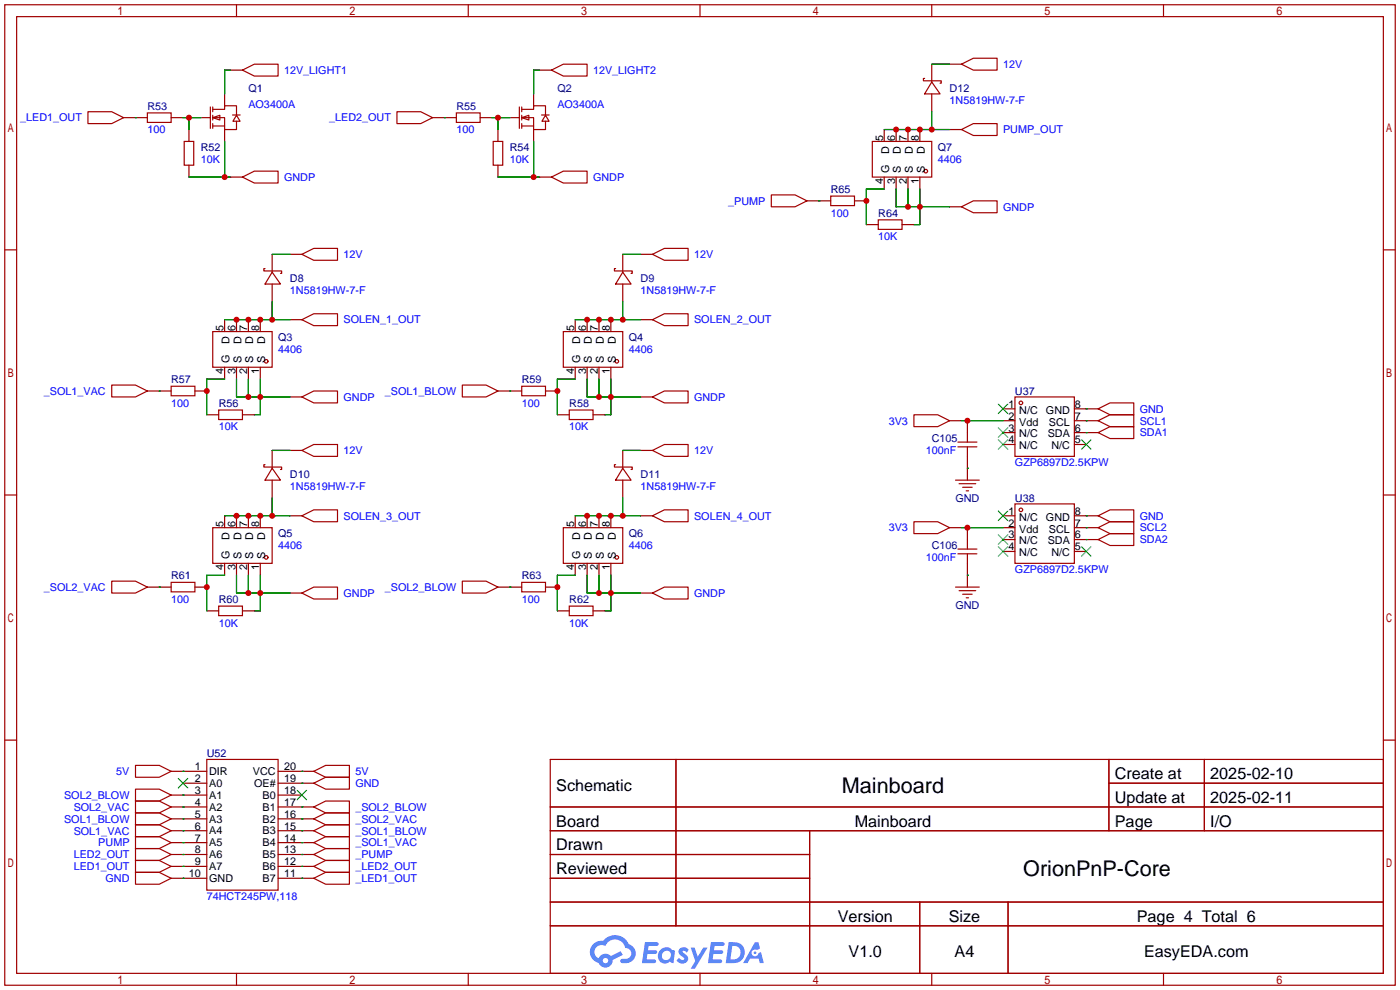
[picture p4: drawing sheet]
<svg xmlns="http://www.w3.org/2000/svg" width="299mm" height="212mm" viewBox="0 0 299 212" stroke-linecap="round" stroke-linejoin="round" font-family="sans-serif">
<g fill="none" stroke="#a10000" stroke-width=".25">
<path d="M1 1h297.2v209.6h-297.2zM3.6 3.6h292.1v204.4h-292.1zM50.5 1v2.6M100.1 1v2.6M149.6 1v2.6M199.1 1v2.6M248.7 1v2.6M1 53.4h2.6M295.7 53.4h2.5M1 105.8h2.6M295.7 105.8h2.5M1 158.2h2.6"/>
<path d="M295.7 158.2h2.5M117.6 162.3h178.1v45.7h-178.1zM117.6 172.5h178.1M117.6 177.5h178.1M144.5 162.3v35.6M173 177.5v30.5M237 162.3v15.2M237 167.4h58.7M257.4 162.3v15.2M117.6 182.6h55.4M117.6 192.8h178.1M117.6 187.7h55.4"/>
<path d="M117.6 197.9h178.1M196.6 192.8v15.2M215.4 192.8v15.2M50.5 208v2.6M100.1 208v2.6M149.6 208v2.6M199.1 208v2.6M248.7 208v2.6"/>
</g>
<g fill="#5487ff">
<path d="M145.3 202.7a1.3 1.3 0 0 1 1.9 .3l-.4 .6a.54 .54 0 0 0-.9-.2l.1 .2a1.34 1.34 0 0 1 .9 1.8 1.47 1.47 0 0 1-2.3-.1l.5-.6 .8 .5a.31 .31 0 0 0 .4-.3 .31 .31 0 0 0-.3-.4 1.12 1.12 0 0 1-.7-1.8z"/>
<path d="M147.6 202.5h.9l.6 2 1.2-2h.9l-2.7 4.6h-.9l1-1.7z"/>
<path d="M137.8 201.4h1.7a1.31 1.31 0 0 1 1.2 .2 .4 .4 0 0 1-.3 .5l-1.8 .1-.1 .9h1.6a.4 .4 0 0 1 .4 .4 .4 .4 0 0 1-.5 .4h-1.6l-.2 1.2h1.4a.46 .46 0 0 1 .5 0 .46 .46 0 0 1 .1 .5l-.4 .2h-2.6z"/>
<path d="M151.9 201.4h1.7a1.32 1.32 0 0 1 1.2 .2 .39 .39 0 0 1-.3 .5l-1.8 .1-.1 .9h1.6a.4 .4 0 0 1 .4 .4 .4 .4 0 0 1-.4 .4h-1.7l-.2 1.2h1.4a.46 .46 0 0 1 .5 0 .46 .46 0 0 1 .1 .5l-.4 .2h-2.6z"/>
<path d="M161.3 201.4h.8l.3 1.3-.6 .4a.75 .75 0 0 0-1.1 .3 .75 .75 0 0 0 .5 1 .75 .75 0 0 0 .9-.7l.5-.2 .6 2.3h-.8l-.3-.9h-1.8l-.5 .9h-1z"/>
<path d="M155.7 201.4l-.6 4.4h1.5a2.27 2.27 0 0 0 2.6-2.2 2.27 2.27 0 0 0-2.7-2.2zM156.5 202.1a1.5 1.5 0 0 1 1.8 1.6 1.5 1.5 0 0 1-1.9 1.4h-.3z"/>
<path d="M141.2 203a1.6 1.6 0 0 0-.3 2.3 1.6 1.6 0 0 0 2.3 .2l.7 .3 .3-2.4-.1-.3-.5-.1a1.58 1.58 0 0 0-2.4 0zM141.8 203.5a.98 .98 0 0 1 1.6 .4 .98 .98 0 0 1-1.1 1.3 .94 .94 0 0 1-.9-.7 .94 .94 0 0 1 .4-1z"/>
<path d="M126.8 201.8a2.37 2.37 0 0 0 1.1 4 1.54 1.54 0 0 0 1.8 1 1.54 1.54 0 0 0 1.2-1.6l2.2-1.1-.5-.8-2 1a1.57 1.57 0 0 0-2.7 .5 1.5 1.5 0 0 1-.7-2.1 1.5 1.5 0 0 1 2.2-.5 2.23 2.23 0 0 1 2.3-1.4 2.23 2.23 0 0 1 2 1.8 1.16 1.16 0 0 1 1.2 1.1 1.16 1.16 0 0 1-1.1 1.2h-.7a.47 .47 0 0 0-.5 .4 .47 .47 0 0 0 .4 .5 2.17 2.17 0 0 0 2.5-.9 2.17 2.17 0 0 0-.3-2.7l-.8-.4a3.2 3.2 0 0 0-5.5-.7l-1.1 .1zM128.8 205.3a.6 .6 0 0 1 1.2 0 .6 .6 0 0 1-1.2 0z"/>
<circle cx="161.4" cy="203.6" r=".28"/>
</g>
<g fill="none" stroke="#a10000" stroke-width=".25">
<path d="M51.8 15l2.6-1.3h5v2.6h-5zM117.9 15l2.5-1.3h5.1v2.6h-5.1zM197.6 16.8h-.2v.5h3.8v.5h-.3M199.1 17.5l1.8 2.6h-3.3zM205.5 13.7l2.5-1.3h5.1v2.6h-5.1zM18.8 23.9h5.1l2.5 1.2-2.5 1.3h-5.1zM31.5 24.1h5.1v2.1h-5.1zM39.4 30.2h2v5.1h-2zM45 22.9v4.5M45.5 25.1h2.5v2.6h2.5v-1.8M45.5 23.4h2.5v-.8h2.5v2M45.5 25.1l1.5-.5v1.1z"/>
<path d="M45.5 22.9v1M45.5 24.6v1.1M45.5 26.4v1M45.5 26.9h2.5M49.7 24.6h1.6M50.5 24.6l.8 1.3h-1.5zM51.8 37.8l2.6-1.2h5v2.5h-5zM84.8 23.9h5.1l2.6 1.2-2.6 1.3h-5.1zM97.5 24.1h5.1v2.1h-5.1zM105.4 30.2h2v5.1h-2zM111 22.9v4.5M111.5 25.1h2.5v2.6h2.6v-1.8"/>
<path d="M111.5 23.4h2.5v-.8h2.6v2M111.5 25.1l1.5-.5v1.1zM111.5 26.9h2.5M111.5 22.9v1M111.5 24.6v1.1M111.5 26.4v1M115.7 24.6h1.7M116.6 24.6l.7 1.3h-1.5zM117.9 37.8l2.5-1.2h5.1v2.5h-5.1zM186.4 30.2h12.7v7.6h-12.7zM205.5 27.7l2.5-1.3h5.1v2.6h-5.1zM56.6 57.4h-.2v.5h3.8v.5h-.3"/>
<path d="M58.2 58.2l1.7 2.5h-3.3zM64.5 54.4l2.6-1.3h5v2.5h-5zM131.6 57.4h-.3v.5h3.8v.5h-.2M133.1 58.2l1.8 2.5h-3.3zM139.4 54.4l2.6-1.3h5.1v2.5h-5.1zM164.8 41.7h5.1l2.6 1.2-2.6 1.3h-5.1zM177.5 41.9h5.1v2h-5.1zM187.7 47h5.1v2h-5.1zM205.5 44.2l2.5-1.3h5.1v2.6h-5.1zM45.5 70.9h12.7v7.6h-12.7zM64.5 68.3l2.6-1.2h5v2.5h-5zM120.4 70.9h12.7v7.6h-12.7z"/>
<path d="M139.4 68.3l2.6-1.2h5.1v2.5h-5.1zM23.9 82.3h5.1l2.5 1.3-2.5 1.2h-5.1zM36.6 82.5h5.1v2.1h-5.1zM46.7 87.6h5.1v2.1h-5.1zM56.6 99.3h-.2v.5h3.8v.5h-.3M64.5 84.8l2.6-1.2h5v2.5h-5zM64.5 96.3l2.6-1.3h5v2.5h-5zM98.8 82.3h5.1l2.5 1.3-2.5 1.2h-5.1zM111.5 82.5h5.1v2.1h-5.1zM121.7 87.6h5v2.1h-5zM131.6 99.3h-.3v.5h3.8v.5h-.2M139.4 84.8l2.6-1.2h5.1v2.5h-5.1z"/>
<path d="M139.4 96.3l2.6-1.3h5.1v2.5h-5.1zM195.3 88.6h5.1l2.5 1.3-2.5 1.3h-5.1zM204.7 94.5h4.1M204.7 95.5h4.1M206.8 92.5v2M206.8 95.5v2M216.9 84.8h12.7v12.7h-12.7zM234.7 89.9l2.5-1.3h5.1v2.6h-5.1zM234.7 92.5l2.5-1.3h5.1v2.5h-5.1zM234.7 87.4l2.5-1.3h5.1v2.5h-5.1zM45.5 112.8h12.7v7.6h-12.7zM58.2 100.1l1.7 2.5h-3.3z"/>
<path d="M64.5 110.2l2.6-1.2h5v2.5h-5zM120.4 112.8h12.7v7.6h-12.7zM133.1 100.1l1.8 2.5h-3.3zM139.4 110.2l2.6-1.2h5.1v2.5h-5.1zM195.3 111.5h5.1l2.5 1.3-2.5 1.2h-5.1zM204.2 102.6h5.1M204.7 117.3h4.1M204.7 118.4h4.1M205 103.4h3.5M205.7 104.1h2.1M206.5 104.9h.5M206.8 115.3v2"/>
<path d="M206.8 118.4v2M216.9 107.7h12.7v12.7h-12.7zM234.7 112.8l2.5-1.3h5.1v2.5h-5.1zM234.7 115.3l2.5-1.3h5.1v2.6h-5.1zM234.7 110.2l2.5-1.2h5.1v2.5h-5.1zM23.9 124.2h5.1l2.5 1.3-2.5 1.2h-5.1zM36.6 124.5h5.1v2h-5.1zM46.7 129.5h5.1v2.1h-5.1zM64.5 126.7l2.6-1.2h5v2.5h-5zM98.8 124.2h5.1l2.5 1.3-2.5 1.2h-5.1zM111.5 124.5h5.1v2h-5.1zM121.7 129.5h5v2.1h-5z"/>
<path d="M139.4 126.7l2.6-1.2h5.1v2.5h-5.1zM204.2 125.5h5.1M205 126.2h3.5M205.7 127h2.1M206.5 127.8h.5M29 163.6h5l2.6 1.2-2.6 1.3h-5zM29 171.2h5l2.6 1.3-2.6 1.2h-5zM29 176.3h5l2.6 1.2-2.6 1.3h-5zM29 173.7h5l2.6 1.3-2.6 1.3h-5zM29 168.7h5l2.6 1.2-2.6 1.3h-5zM29 178.8h5l2.6 1.3-2.6 1.3h-5zM44.2 162.3h15.2v27.9h-15.2z"/>
<path d="M67.1 164.8l2.5-1.2h5.1v2.5h-5.1zM67.1 167.4l2.5-1.3h5.1v2.6h-5.1zM67.1 175l2.5-1.3h5.1v2.6h-5.1zM67.1 177.5l2.5-1.2h5.1v2.5h-5.1zM67.1 172.5l2.5-1.3h5.1v2.5h-5.1zM29 186.4h5l2.6 1.3-2.6 1.3h-5zM29 181.4h5l2.6 1.2-2.6 1.3h-5zM29 183.9h5l2.6 1.3-2.6 1.2h-5zM67.1 180.1l2.5-1.3h5.1v2.6h-5.1zM67.1 182.6l2.5-1.2h5.1v2.5h-5.1zM67.1 187.7l2.5-1.3h5.1v2.6h-5.1zM67.1 185.2l2.5-1.3h5.1v2.5h-5.1z"/>
<circle cx="197.9" cy="36.6" r=".38"/>
<circle cx="56.9" cy="77.2" r=".38"/>
<circle cx="131.8" cy="77.2" r=".38"/>
<circle cx="218.2" cy="86.1" r=".38"/>
<circle cx="56.9" cy="119.1" r=".38"/>
<circle cx="131.8" cy="119.1" r=".38"/>
<circle cx="218.2" cy="109" r=".38"/>
</g>
<g fill="none" stroke="#870000" stroke-width=".25">
<path d="M49.3 15h2.5M115.3 15h2.6M199.1 13.7v3.8M202.9 13.7h2.6M26.4 25.1h5.1M36.6 25.1h2.5M40.4 27.7v2.5M40.4 35.3v2.5M42.9 25.1h2.1M48 20.1v2.5M48 27.7v2.5M49.3 37.8h2.5"/>
<path d="M92.5 25.1h5M102.6 25.1h2.6M106.4 27.7v2.5M106.4 35.3v2.5M109 25.1h2M114 20.1v2.5M114 27.7v2.5M115.3 37.8h2.6M189 27.7v2.5M189 37.8v2.6M191.5 27.7v2.5M191.5 37.8v2.6"/>
<path d="M194.1 27.7v2.5M194.1 37.8v2.6M196.6 27.7v2.5M196.6 37.8v2.6M199.1 20.1v3.8M202.9 27.7h2.6M58.2 54.4v3.8M62 54.4h2.5M133.1 54.4v3.8M136.9 54.4h2.5M172.5 42.9h5M182.6 42.9h2.6"/>
<path d="M185.2 48h2.5M192.8 48h2.5M202.9 44.2h2.6M48 68.3v2.6M48 78.5v2.5M50.5 68.3v2.6M50.5 78.5v2.5M53.1 68.3v2.6M53.1 78.5v2.5M55.6 68.3v2.6M55.6 78.5v2.5M58.2 60.7v3.8"/>
<path d="M62 68.3h2.5M122.9 68.3v2.6M122.9 78.5v2.5M125.5 68.3v2.6M125.5 78.5v2.5M128 68.3v2.6M128 78.5v2.5M130.6 68.3v2.6M130.6 78.5v2.5M133.1 60.7v3.8M136.9 68.3h2.5M31.5 83.6h5.1"/>
<path d="M41.7 83.6h2.5M44.2 88.6h2.5M51.8 88.6h2.6M58.2 96.3v3.8M62 84.8h2.5M62 96.3h2.5M106.4 83.6h5.1M116.6 83.6h2.5M119.1 88.6h2.6M126.7 88.6h2.6M133.1 96.3v3.8M136.9 84.8h2.5"/>
<path d="M136.9 96.3h2.5M202.9 89.9h2.6M206.8 89.9v2.6M206.8 97.5v5.1M214.4 87.4h2.5M214.4 89.9h2.5M214.4 92.5h2.5M214.4 95h2.5M229.6 87.4h5.1M229.6 89.9h5.1M229.6 92.5h5.1M229.6 95h2.6"/>
<path d="M48 110.2v2.6M50.5 110.2v2.6M53.1 110.2v2.6M55.6 110.2v2.6M58.2 102.6v3.8M62 110.2h2.5M122.9 110.2v2.6M125.5 110.2v2.6M128 110.2v2.6M130.6 110.2v2.6M133.1 102.6v3.8M136.9 110.2h2.5"/>
<path d="M202.9 112.8h2.6M206.8 112.8v2.5M214.4 110.2h2.5M214.4 112.8h2.5M214.4 115.3h2.5M214.4 117.9h2.5M229.6 110.2h5.1M229.6 112.8h5.1M229.6 115.3h5.1M229.6 117.9h2.6M31.5 125.5h5.1M41.7 125.5h2.5"/>
<path d="M44.2 130.6h2.5M48 120.4v2.5M50.5 120.4v2.5M51.8 130.6h2.6M53.1 120.4v2.5M55.6 120.4v2.5M62 126.7h2.5M106.4 125.5h5.1M116.6 125.5h2.5M119.1 130.6h2.6M122.9 120.4v2.5M125.5 120.4v2.5"/>
<path d="M126.7 130.6h2.6M128 120.4v2.5M130.6 120.4v2.5M136.9 126.7h2.5M206.8 120.4v5.1M36.6 164.8h7.6M36.6 169.9h7.6M36.6 172.5h7.6M36.6 175h7.6M36.6 177.5h7.6M39.1 167.4h5.1M59.4 164.8h7.7"/>
<path d="M59.4 167.4h7.7M59.4 169.9h5.1M59.4 172.5h7.7M59.4 175h7.7M59.4 177.5h7.7M36.6 180.1h7.6M36.6 182.6h7.6M36.6 185.2h7.6M36.6 187.7h7.6M59.4 180.1h7.7M59.4 182.6h7.7M59.4 185.2h7.7"/>
<path d="M59.4 187.7h7.7"/>
</g>
<g fill="none" stroke="#008700" stroke-width=".25">
<path d="M49.3 15h-1.3v5.1M115.3 15h-1.3v5.1M199.1 13.7h3.8M29 25.1h.1M39.1 25.1h3.8M40.4 25.1v2.6M40.4 37.8h8.9M48 30.2v7.6M95 25.1h.1M105.2 25.1h3.8M106.4 37.8h8.9M106.4 25.1v2.6"/>
<path d="M114 30.2v7.6M189 27.7h13.9M199.1 23.9v3.8M58.2 54.4h3.8M133.1 54.4h3.8M175 42.9h.1M189 40.4h-3.8v7.6M191.5 40.4v3.8h11.4M194.1 40.4v3.8M196.6 40.4v7.6h-1.3M48 68.3h14M58.2 64.5v3.8"/>
<path d="M122.9 68.3h14M133.1 64.5v3.8M34 83.6h.1M48 81h-3.8v7.6M50.5 81v3.8h11.5M53.1 81v3.8M55.6 81v7.6h-1.2M58.2 96.3h3.8M109 83.6h.1M122.9 81h-3.8v7.6M125.5 81v3.8h11.4M128 81v3.8"/>
<path d="M130.6 81v7.6h-1.3M133.1 96.3h3.8M205.5 89.9h8.9M232.2 89.9h.1M232.2 92.5h.1M232.2 87.4h.1M48 110.2h14M58.2 106.4v3.8M122.9 110.2h14M133.1 106.4v3.8M205.5 112.8h8.9M206.8 100.1h.1"/>
<path d="M232.2 115.3h.1M232.2 112.8h.1M232.2 110.2h.1M34 125.5h.1M48 122.9h-3.8v7.7M50.5 122.9v3.8h11.5M53.1 122.9v3.8M55.6 122.9v7.7h-1.2M109 125.5h.1M122.9 122.9h-3.8v7.7M125.5 122.9v3.8h11.4M128 122.9v3.8"/>
<path d="M130.6 122.9v7.7h-1.3M206.8 122.9h.1M39.1 164.8h.1M39.1 169.9h.1M39.1 172.5h.1M39.1 175h.1M39.1 177.5h.1M64.5 164.8h.1M64.5 167.4h.1M64.5 177.5h.1M64.5 175h.1M64.5 172.5h.1"/>
<path d="M39.1 187.7h.1M39.1 185.2h.1M39.1 182.6h.1M39.1 180.1h.1M64.5 187.7h.1M64.5 185.2h.1M64.5 182.6h.1M64.5 180.1h.1"/>
</g>
<g fill="none" stroke="#3c3" stroke-width=".25">
<path d="M213.4 86.4l2 2M213.4 91.4l2 2.1M213.4 94l2 2M215.4 86.4l-2 2M215.4 91.4l-2 2.1M215.4 94l-2 2M231.1 94l2.1 2M233.2 94l-2.1 2M213.4 109.2l2 2.1M213.4 114.3l2 2M213.4 116.8l2 2.1M215.4 109.2l-2 2.1"/>
<path d="M215.4 114.3l-2 2M215.4 116.8l-2 2.1M231.1 116.8l2.1 2.1M233.2 116.8l-2.1 2.1M38.1 166.4l2 2M40.1 166.4l-2 2M63.5 168.9l2 2M65.5 168.9l-2 2"/>
</g>
<g fill="#c00">
<circle cx="40.4" cy="25.1" r=".63"/>
<circle cx="48" cy="37.8" r=".63"/>
<circle cx="106.4" cy="25.1" r=".63"/>
<circle cx="114" cy="37.8" r=".63"/>
<circle cx="50.5" cy="68.3" r=".63"/>
<circle cx="53.1" cy="68.3" r=".63"/>
<circle cx="55.6" cy="68.3" r=".63"/>
<circle cx="58.2" cy="68.3" r=".63"/>
<circle cx="55.6" cy="84.8" r=".63"/>
<circle cx="53.1" cy="84.8" r=".63"/>
<circle cx="44.2" cy="83.6" r=".63"/>
<circle cx="125.5" cy="68.3" r=".63"/>
<circle cx="128" cy="68.3" r=".63"/>
<circle cx="130.6" cy="68.3" r=".63"/>
<circle cx="133.1" cy="68.3" r=".63"/>
<circle cx="130.6" cy="84.8" r=".63"/>
<circle cx="128" cy="84.8" r=".63"/>
<circle cx="119.1" cy="83.6" r=".63"/>
<circle cx="50.5" cy="110.2" r=".63"/>
<circle cx="53.1" cy="110.2" r=".63"/>
<circle cx="55.6" cy="110.2" r=".63"/>
<circle cx="58.2" cy="110.2" r=".63"/>
<circle cx="55.6" cy="126.7" r=".63"/>
<circle cx="53.1" cy="126.7" r=".63"/>
<circle cx="44.2" cy="125.5" r=".63"/>
<circle cx="125.5" cy="110.2" r=".63"/>
<circle cx="128" cy="110.2" r=".63"/>
<circle cx="130.6" cy="110.2" r=".63"/>
<circle cx="133.1" cy="110.2" r=".63"/>
<circle cx="130.6" cy="126.7" r=".63"/>
<circle cx="128" cy="126.7" r=".63"/>
<circle cx="119.1" cy="125.5" r=".63"/>
<circle cx="191.5" cy="27.7" r=".63"/>
<circle cx="194.1" cy="27.7" r=".63"/>
<circle cx="196.6" cy="27.7" r=".63"/>
<circle cx="199.1" cy="27.7" r=".63"/>
<circle cx="196.6" cy="44.2" r=".63"/>
<circle cx="194.1" cy="44.2" r=".63"/>
<circle cx="185.2" cy="42.9" r=".63"/>
<circle cx="206.8" cy="89.9" r=".63"/>
<circle cx="206.8" cy="112.8" r=".63"/>
</g>
<g font-size="4.6">
<text x="179.9" y="169.4">Mainboard</text>
<text x="218.7" y="187.2">OrionPnP-Core</text>
</g>
<g font-size="3.5">
<text x="238.3" y="166.5">Create at</text>
<text x="258.7" y="166.5">2025-02-10</text>
<text x="118.9" y="169.1">Schematic</text>
<text x="238.3" y="171.6">Update at</text>
<text x="258.7" y="171.6">2025-02-11</text>
<text x="118.9" y="176.7">Board</text>
<text x="182.7" y="176.7">Mainboard</text>
<text x="238.3" y="176.7">Page</text>
<text x="258.7" y="176.7">I/O</text>
<text x="118.9" y="181.8">Drawn</text>
<text x="118.9" y="186.8">Reviewed</text>
<text x="179.1" y="197">Version</text>
<text x="202.8" y="197">Size</text>
<text x="243" y="197">Page 4 Total 6</text>
<text x="181.4" y="204.6">V1.0</text>
<text x="204" y="204.6">A4</text>
<text x="244.5" y="204.6">EasyEDA.com</text>
</g>
<g font-size="2.3" fill="#00f">
<text x="60.7" y="15.8">12V_LIGHT1</text>
<text x="126.7" y="15.8">12V_LIGHT2</text>
<text x="214.4" y="14.5">12V</text>
<text x="53.1" y="23.2">AO3400A</text>
<text x="119.1" y="23.2">AO3400A</text>
<text x="202.9" y="22.1">1N5819HW-7-F</text>
<text x="4.3" y="26">_LED1_OUT</text>
<text x="31.5" y="28.5">100</text>
<text x="70.3" y="26">_LED2_OUT</text>
<text x="97.5" y="28.5">100</text>
<text x="214.4" y="28.5">PUMP_OUT</text>
<text x="42.9" y="34.8">10K</text>
<text x="109" y="34.8">10K</text>
<text x="200.4" y="34.8">4406</text>
<text x="60.7" y="38.7">GNDP</text>
<text x="126.7" y="38.7">GNDP</text>
<text x="155.6" y="43.7">_PUMP</text>
<text x="177.5" y="46.3">100</text>
<text x="214.4" y="45">GNDP</text>
<text x="187.7" y="51.4">10K</text>
<text x="73.4" y="55.2">12V</text>
<text x="148.3" y="55.2">12V</text>
<text x="62" y="62.8">1N5819HW-7-F</text>
<text x="136.9" y="62.8">1N5819HW-7-F</text>
<text x="73.4" y="69.1">SOLEN_1_OUT</text>
<text x="148.3" y="69.1">SOLEN_2_OUT</text>
<text x="59.4" y="75.5">4406</text>
<text x="134.4" y="75.5">4406</text>
<text x="9.4" y="84.4">_SOL1_VAC</text>
<text x="36.6" y="86.9">100</text>
<text x="73.4" y="85.6">GNDP</text>
<text x="82.3" y="84.4">_SOL1_BLOW</text>
<text x="111.5" y="86.9">100</text>
<text x="148.3" y="85.6">GNDP</text>
<text x="243.6" y="88.2">GND</text>
<text x="46.7" y="92">10K</text>
<text x="121.7" y="92">10K</text>
<text x="189.9" y="90.7">3V3</text>
<text x="243.6" y="90.7">SCL1</text>
<text x="243.6" y="93.3">SDA1</text>
<text x="73.4" y="97.1">12V</text>
<text x="148.3" y="97.1">12V</text>
<text x="197.9" y="97.1">100nF</text>
<text x="216.9" y="99.6">GZP6897D2.5KPW</text>
<text x="62" y="104.7">1N5819HW-7-F</text>
<text x="136.9" y="104.7">1N5819HW-7-F</text>
<text x="73.4" y="111">SOLEN_3_OUT</text>
<text x="148.3" y="111">SOLEN_4_OUT</text>
<text x="189.9" y="113.6">3V3</text>
<text x="243.6" y="113.6">SCL2</text>
<text x="243.6" y="111">GND</text>
<text x="59.4" y="117.4">4406</text>
<text x="134.4" y="117.4">4406</text>
<text x="197.9" y="119.9">100nF</text>
<text x="243.6" y="116.1">SDA2</text>
<text x="216.9" y="122.5">GZP6897D2.5KPW</text>
<text x="9.4" y="126.3">_SOL2_VAC</text>
<text x="36.6" y="128.8">100</text>
<text x="73.4" y="127.6">GNDP</text>
<text x="82.3" y="126.3">_SOL2_BLOW</text>
<text x="111.5" y="128.8">100</text>
<text x="148.3" y="127.6">GNDP</text>
<text x="46.7" y="133.9">10K</text>
<text x="121.7" y="133.9">10K</text>
<text x="24.9" y="165.7">5V</text>
<text x="75.9" y="165.7">5V</text>
<text x="13.7" y="170.7">SOL2_BLOW</text>
<text x="15.8" y="173.3">SOL2_VAC</text>
<text x="75.9" y="168.2">GND</text>
<text x="75.9" y="173.3">_SOL2_BLOW</text>
<text x="13.7" y="175.8">SOL1_BLOW</text>
<text x="15.8" y="178.4">SOL1_VAC</text>
<text x="75.9" y="175.8">_SOL2_VAC</text>
<text x="75.9" y="178.4">_SOL1_BLOW</text>
<text x="15.8" y="183.4">LED2_OUT</text>
<text x="15.8" y="186">LED1_OUT</text>
<text x="21" y="180.9">PUMP</text>
<text x="75.9" y="180.9">_SOL1_VAC</text>
<text x="75.9" y="183.4">_PUMP</text>
<text x="75.9" y="186">_LED2_OUT</text>
<text x="22.6" y="188.5">GND</text>
<text x="75.9" y="188.5">_LED1_OUT</text>
<text x="44.2" y="192.3">74HCT245PW,118</text>
</g>
<g font-size="2.3" fill="#000080">
<text x="31.5" y="23.4">R53</text>
<text x="53.1" y="19.6">Q1</text>
<text x="97.5" y="23.4">R55</text>
<text x="119.1" y="19.6">Q2</text>
<text x="202.9" y="19.6">D12</text>
<text x="42.9" y="32.3">R52</text>
<text x="109" y="32.3">R54</text>
<text x="200.4" y="32.3">Q7</text>
<text x="177.5" y="41.2">R65</text>
<text x="187.7" y="46.3">R64</text>
<text x="62" y="60.2">D8</text>
<text x="136.9" y="60.2">D9</text>
<text x="59.4" y="72.9">Q3</text>
<text x="134.4" y="72.9">Q4</text>
<text x="36.6" y="81.8">R57</text>
<text x="111.5" y="81.8">R59</text>
<text x="46.7" y="86.9">R56</text>
<text x="121.7" y="86.9">R58</text>
<text x="216.9" y="84.4">U37</text>
<text x="199.1" y="94.5">C105</text>
<text x="62" y="102.2">D10</text>
<text x="136.9" y="102.2">D11</text>
<text x="204.2" y="107.2">GND</text>
<text x="216.9" y="107.2">U38</text>
<text x="59.4" y="114.9">Q5</text>
<text x="134.4" y="114.9">Q6</text>
<text x="199.1" y="117.4">C106</text>
<text x="36.6" y="123.7">R61</text>
<text x="111.5" y="123.7">R63</text>
<text x="46.7" y="128.8">R60</text>
<text x="121.7" y="128.8">R62</text>
<text x="204.2" y="130.1">GND</text>
<text x="44.2" y="161.8">U52</text>
</g>
<g font-size="2.3">
<text x="188.7" y="30.1" transform="rotate(-90 188.7 30.1)">5</text>
<text x="190" y="32.8" transform="rotate(-90 190 32.8)">D</text>
<text x="191.3" y="30.1" transform="rotate(-90 191.3 30.1)">6</text>
<text x="192.6" y="32.8" transform="rotate(-90 192.6 32.8)">D</text>
<text x="193.8" y="30.1" transform="rotate(-90 193.8 30.1)">7</text>
<text x="195.1" y="32.8" transform="rotate(-90 195.1 32.8)">D</text>
<text x="196.4" y="30.1" transform="rotate(-90 196.4 30.1)">8</text>
<text x="197.6" y="32.8" transform="rotate(-90 197.6 32.8)">D</text>
<text x="188.7" y="39.3" transform="rotate(-90 188.7 39.3)">4</text>
<text x="190" y="36.9" transform="rotate(-90 190 36.9)">G</text>
<text x="191.3" y="39.3" transform="rotate(-90 191.3 39.3)">3</text>
<text x="192.6" y="36.9" transform="rotate(-90 192.6 36.9)">S</text>
<text x="193.8" y="39.3" transform="rotate(-90 193.8 39.3)">2</text>
<text x="195.1" y="36.9" transform="rotate(-90 195.1 36.9)">S</text>
<text x="196.4" y="39.3" transform="rotate(-90 196.4 39.3)">1</text>
<text x="197.6" y="36.9" transform="rotate(-90 197.6 36.9)">S</text>
<text x="47.8" y="70.7" transform="rotate(-90 47.8 70.7)">5</text>
<text x="50.3" y="70.7" transform="rotate(-90 50.3 70.7)">6</text>
<text x="52.9" y="70.7" transform="rotate(-90 52.9 70.7)">7</text>
<text x="55.4" y="70.7" transform="rotate(-90 55.4 70.7)">8</text>
<text x="122.7" y="70.7" transform="rotate(-90 122.7 70.7)">5</text>
<text x="125.2" y="70.7" transform="rotate(-90 125.2 70.7)">6</text>
<text x="127.8" y="70.7" transform="rotate(-90 127.8 70.7)">7</text>
<text x="130.3" y="70.7" transform="rotate(-90 130.3 70.7)">8</text>
<text x="49" y="77.5" transform="rotate(-90 49 77.5)">G</text>
<text x="49" y="73.5" transform="rotate(-90 49 73.5)">D</text>
<text x="51.6" y="77.5" transform="rotate(-90 51.6 77.5)">S</text>
<text x="51.6" y="73.5" transform="rotate(-90 51.6 73.5)">D</text>
<text x="54.1" y="77.5" transform="rotate(-90 54.1 77.5)">S</text>
<text x="54.1" y="73.5" transform="rotate(-90 54.1 73.5)">D</text>
<text x="56.7" y="77.5" transform="rotate(-90 56.7 77.5)">S</text>
<text x="56.7" y="73.5" transform="rotate(-90 56.7 73.5)">D</text>
<text x="124" y="77.5" transform="rotate(-90 124 77.5)">G</text>
<text x="124" y="73.5" transform="rotate(-90 124 73.5)">D</text>
<text x="126.5" y="77.5" transform="rotate(-90 126.5 77.5)">S</text>
<text x="126.5" y="73.5" transform="rotate(-90 126.5 73.5)">D</text>
<text x="129.1" y="77.5" transform="rotate(-90 129.1 77.5)">S</text>
<text x="129.1" y="73.5" transform="rotate(-90 129.1 73.5)">D</text>
<text x="131.6" y="77.5" transform="rotate(-90 131.6 77.5)">S</text>
<text x="131.6" y="73.5" transform="rotate(-90 131.6 73.5)">D</text>
<text x="47.8" y="79.9" transform="rotate(-90 47.8 79.9)">4</text>
<text x="50.3" y="79.9" transform="rotate(-90 50.3 79.9)">3</text>
<text x="52.9" y="79.9" transform="rotate(-90 52.9 79.9)">2</text>
<text x="55.4" y="79.9" transform="rotate(-90 55.4 79.9)">1</text>
<text x="122.7" y="79.9" transform="rotate(-90 122.7 79.9)">4</text>
<text x="125.2" y="79.9" transform="rotate(-90 125.2 79.9)">3</text>
<text x="127.8" y="79.9" transform="rotate(-90 127.8 79.9)">2</text>
<text x="130.3" y="79.9" transform="rotate(-90 130.3 79.9)">1</text>
<text x="215.5" y="87.1">1</text>
<text x="215.5" y="89.7">2</text>
<text x="217.9" y="88.4">N/C</text>
<text x="223.5" y="88.4">GND</text>
<text x="229.7" y="89.7">7</text>
<text x="229.7" y="87.1">8</text>
<text x="215.5" y="92.2">3</text>
<text x="215.5" y="94.8">4</text>
<text x="217.9" y="91">Vdd</text>
<text x="217.9" y="93.5">N/C</text>
<text x="223.9" y="93.5">SDA</text>
<text x="224.2" y="91">SCL</text>
<text x="229.7" y="94.8">5</text>
<text x="229.7" y="92.2">6</text>
<text x="217.9" y="96">N/C</text>
<text x="224.7" y="96">N/C</text>
<text x="47.8" y="112.6" transform="rotate(-90 47.8 112.6)">5</text>
<text x="50.3" y="112.6" transform="rotate(-90 50.3 112.6)">6</text>
<text x="52.9" y="112.6" transform="rotate(-90 52.9 112.6)">7</text>
<text x="55.4" y="112.6" transform="rotate(-90 55.4 112.6)">8</text>
<text x="122.7" y="112.6" transform="rotate(-90 122.7 112.6)">5</text>
<text x="125.2" y="112.6" transform="rotate(-90 125.2 112.6)">6</text>
<text x="127.8" y="112.6" transform="rotate(-90 127.8 112.6)">7</text>
<text x="130.3" y="112.6" transform="rotate(-90 130.3 112.6)">8</text>
<text x="215.5" y="110">1</text>
<text x="215.5" y="112.5">2</text>
<text x="217.9" y="111.3">N/C</text>
<text x="217.9" y="113.8">Vdd</text>
<text x="223.5" y="111.3">GND</text>
<text x="224.2" y="113.8">SCL</text>
<text x="229.7" y="112.5">7</text>
<text x="229.7" y="110">8</text>
<text x="49" y="119.5" transform="rotate(-90 49 119.5)">G</text>
<text x="49" y="115.4" transform="rotate(-90 49 115.4)">D</text>
<text x="51.6" y="119.5" transform="rotate(-90 51.6 119.5)">S</text>
<text x="51.6" y="115.4" transform="rotate(-90 51.6 115.4)">D</text>
<text x="54.1" y="119.5" transform="rotate(-90 54.1 119.5)">S</text>
<text x="54.1" y="115.4" transform="rotate(-90 54.1 115.4)">D</text>
<text x="56.7" y="119.5" transform="rotate(-90 56.7 119.5)">S</text>
<text x="56.7" y="115.4" transform="rotate(-90 56.7 115.4)">D</text>
<text x="124" y="119.5" transform="rotate(-90 124 119.5)">G</text>
<text x="124" y="115.4" transform="rotate(-90 124 115.4)">D</text>
<text x="126.5" y="119.5" transform="rotate(-90 126.5 119.5)">S</text>
<text x="126.5" y="115.4" transform="rotate(-90 126.5 115.4)">D</text>
<text x="129.1" y="119.5" transform="rotate(-90 129.1 119.5)">S</text>
<text x="129.1" y="115.4" transform="rotate(-90 129.1 115.4)">D</text>
<text x="131.6" y="119.5" transform="rotate(-90 131.6 119.5)">S</text>
<text x="131.6" y="115.4" transform="rotate(-90 131.6 115.4)">D</text>
<text x="215.5" y="115.1">3</text>
<text x="215.5" y="117.6">4</text>
<text x="217.9" y="116.4">N/C</text>
<text x="217.9" y="118.9">N/C</text>
<text x="223.9" y="116.4">SDA</text>
<text x="224.7" y="118.9">N/C</text>
<text x="229.7" y="117.6">5</text>
<text x="229.7" y="115.1">6</text>
<text x="47.8" y="121.8" transform="rotate(-90 47.8 121.8)">4</text>
<text x="50.3" y="121.8" transform="rotate(-90 50.3 121.8)">3</text>
<text x="52.9" y="121.8" transform="rotate(-90 52.9 121.8)">2</text>
<text x="55.4" y="121.8" transform="rotate(-90 55.4 121.8)">1</text>
<text x="122.7" y="121.8" transform="rotate(-90 122.7 121.8)">4</text>
<text x="125.2" y="121.8" transform="rotate(-90 125.2 121.8)">3</text>
<text x="127.8" y="121.8" transform="rotate(-90 127.8 121.8)">2</text>
<text x="130.3" y="121.8" transform="rotate(-90 130.3 121.8)">1</text>
<text x="41.6" y="164.6">1</text>
<text x="41.6" y="167.2">2</text>
<text x="44.7" y="165.6">DIR</text>
<text x="54.1" y="165.6">VCC</text>
<text x="60.7" y="167.2">19</text>
<text x="60.7" y="164.6">20</text>
<text x="41.6" y="169.7">3</text>
<text x="41.6" y="172.2">4</text>
<text x="44.7" y="168.2">A0</text>
<text x="44.7" y="170.7">A1</text>
<text x="44.7" y="173.3">A2</text>
<text x="54.3" y="168.2">OE#</text>
<text x="56.1" y="173.3">B1</text>
<text x="56.1" y="170.7">B0</text>
<text x="60.7" y="172.2">17</text>
<text x="60.7" y="169.7">18</text>
<text x="41.6" y="174.8">5</text>
<text x="41.6" y="177.3">6</text>
<text x="41.6" y="179.9">7</text>
<text x="44.7" y="175.8">A3</text>
<text x="44.7" y="178.3">A4</text>
<text x="56.1" y="178.3">B3</text>
<text x="56.1" y="175.8">B2</text>
<text x="60.7" y="179.9">14</text>
<text x="60.7" y="177.3">15</text>
<text x="60.7" y="174.8">16</text>
<text x="41.6" y="182.4">8</text>
<text x="41.6" y="184.9">9</text>
<text x="44.7" y="180.9">A5</text>
<text x="44.7" y="183.4">A6</text>
<text x="44.7" y="186">A7</text>
<text x="56.1" y="186">B6</text>
<text x="56.1" y="183.4">B5</text>
<text x="56.1" y="180.9">B4</text>
<text x="60.7" y="184.9">12</text>
<text x="60.7" y="182.4">13</text>
<text x="40.4" y="187.5">10</text>
<text x="44.7" y="188.5">GND</text>
<text x="56.1" y="188.5">B7</text>
<text x="60.7" y="187.5">11</text>
</g>
</svg>
